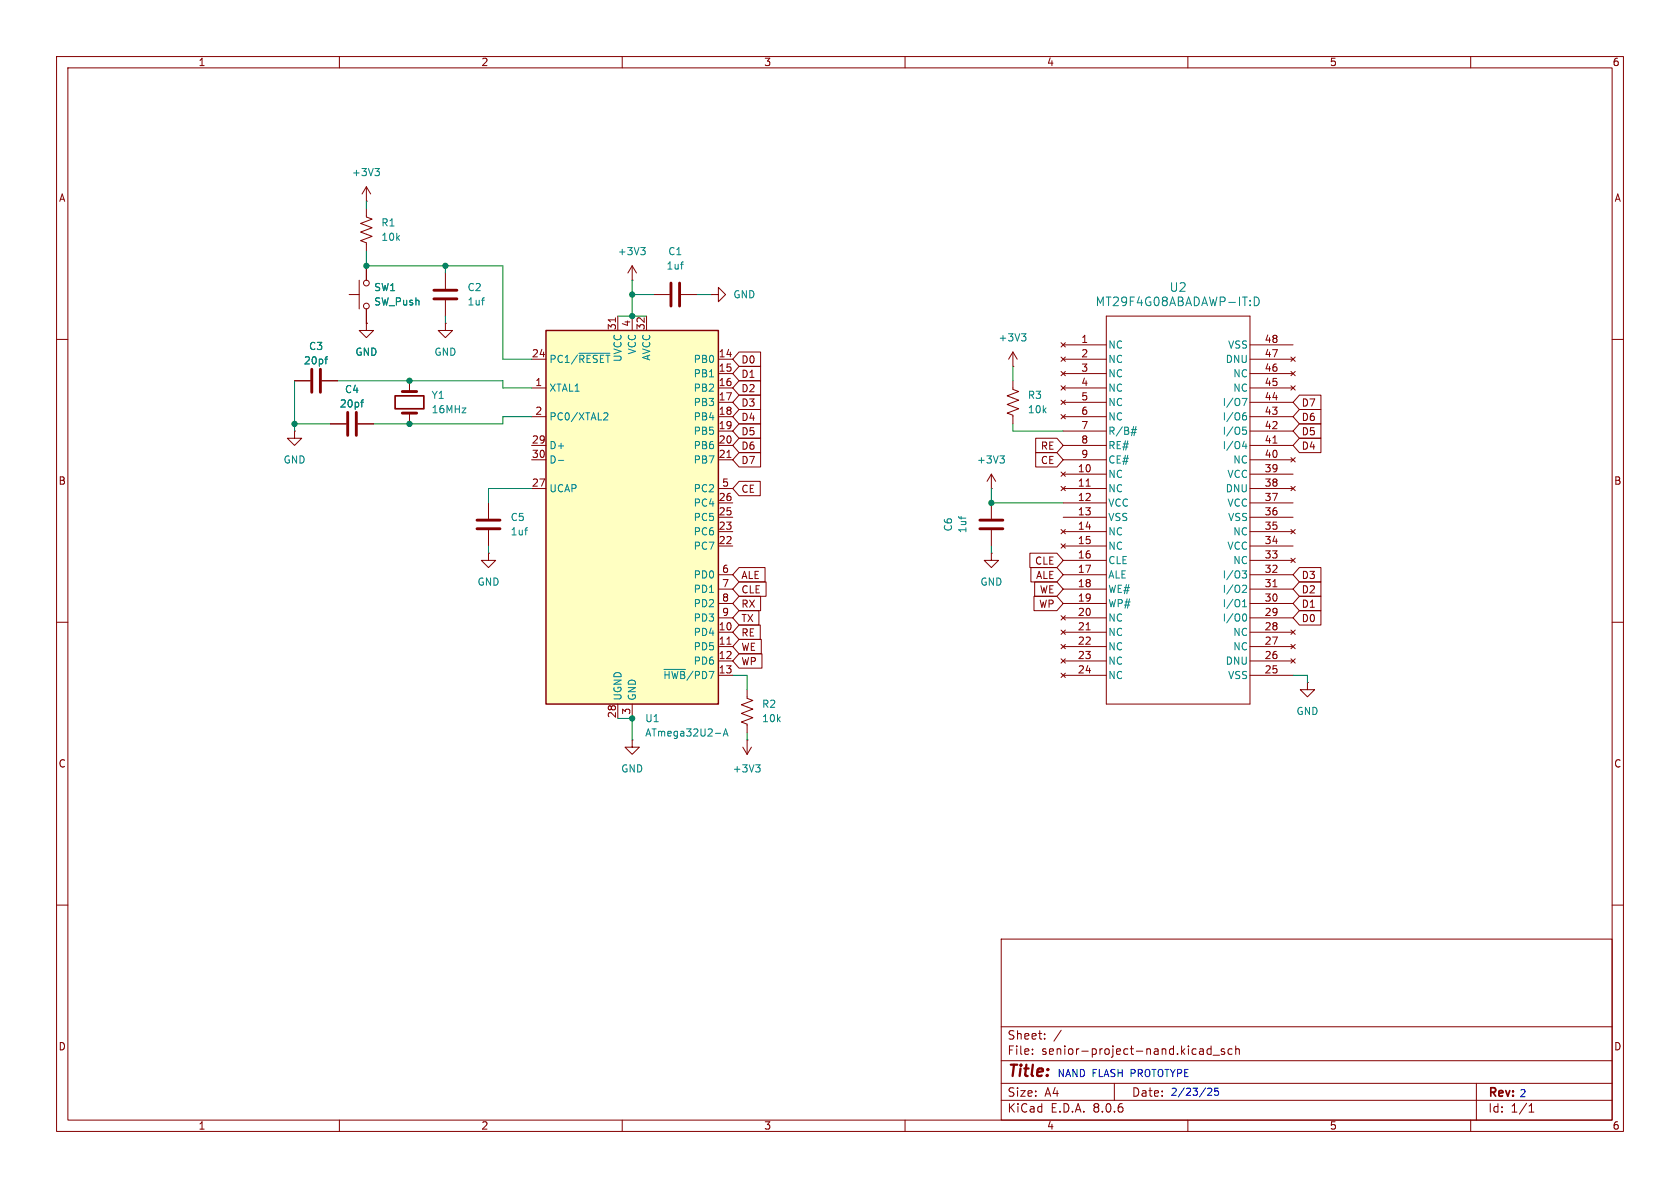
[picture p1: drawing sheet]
<svg xmlns="http://www.w3.org/2000/svg" width="297mm" height="210mm" viewBox="0 0 297 210" stroke-linecap="round" stroke-linejoin="round" font-family="sans-serif">
<g fill="none" stroke="#840000" stroke-width=".18">
<path d="M10 10h277v190h-277zM12 12h273v186h-273zM60 10v2M110 10v2M160 10v2M210 10v2M260 10v2M10 60h2M195.6 55.9h25.4v68.6h-25.4zM285 60h2M52.1 76.2v1.3h1.2l-1.2 1.2-1.3-1.2h1.3M52.1 76.2h.1"/>
<path d="M52.1 67.3h2.8M56.9 67.3h2.8M179.1 67.3v1.5l1 .4-2 .8 2 .7-2 .8 2 .8-2 .7 1 .4v1.5M179.1 64.8h.1M179.1 62.2v2.6M179.1 62.2l-.8 1.3M179.1 62.2l.7 1.3M187.6 60.6l.7 .7M187.6 63.1l.7 .8M187.6 65.7l.7 .7M187.6 68.2l.7 .8M187.6 70.7l.7 .8"/>
<path d="M187.6 73.3l.7 .7M188 61h7.6M188 63.5h7.6M188 66h7.6M188 68.6h7.6M188 78.7h7.6M188 76.2h7.6M188 73.7h7.6M188 71.1h7.6M188.3 60.6l-.7 .7M188.3 63.1l-.7 .8M188.3 65.7l-.7 .7"/>
<path d="M188.3 68.2l-.7 .8M188.3 70.7l-.7 .8M188.3 73.3l-.7 .7M221 61h7.6M221 63.5h7.6M221 66h7.6M221 68.6h7.6M221 78.7h7.6M221 76.2h7.6M221 73.7h7.6M221 71.1h7.6M225 78.3h.8"/>
<path d="M228.2 68.2l.8 .8M228.2 65.7l.8 .7M228.2 63.1l.8 .8M229 68.2l-.8 .8M229 65.7l-.8 .7M229 63.1l-.8 .8M187.6 83.4l.7 .8M187.6 86l.7 .7M187.6 93.6l.7 .8M187.6 96.1l.7 .8M188 83.8h7.6M188 86.4h7.6"/>
<path d="M188 88.9h7.6M188 91.4h7.6M188 94h7.6M188 96.5h7.6M188 99.1h7.6M188 81.3h7.6M188.3 83.4l-.7 .8M188.3 86l-.7 .7M188.3 93.6l-.7 .8M188.3 96.1l-.7 .8M192 85.9h.7M221 83.8h7.6"/>
<path d="M221 86.4h7.6M221 88.9h7.6M221 91.4h7.6M221 94h7.6M221 96.5h7.6M221 99.1h7.6M221 81.3h7.6M228.2 98.7l.8 .7M228.2 93.6l.8 .8M228.2 86l.8 .7M228.2 80.9l.8 .8M229 98.7l-.8 .7"/>
<path d="M229 93.6l-.8 .8M229 86l-.8 .7M229 80.9l-.8 .8M10 110h2M187.6 108.8l.7 .8M187.6 111.4l.7 .7M187.6 113.9l.7 .8M187.6 116.5l.7 .7M187.6 119l.7 .8M188 101.6h7.6M188 104.1h7.6M188 106.7h7.6"/>
<path d="M188 109.2h7.6M188 111.8h7.6M188 114.3h7.6M188 116.8h7.6M188 119.4h7.6M188.3 108.8l-.7 .8M188.3 111.4l-.7 .7M188.3 113.9l-.7 .8M188.3 116.5l-.7 .7M188.3 119l-.7 .8M192 111.3h.7M221 101.6h7.6"/>
<path d="M221 104.1h7.6M221 106.7h7.6M221 109.2h7.6M221 111.8h7.6M221 114.3h7.6M221 116.8h7.6M221 119.4h7.6M225 103.7h.8M228.2 116.5l.8 .7M228.2 113.9l.8 .8M228.2 111.4l.8 .7M229 116.5l-.8 .7"/>
<path d="M229 113.9l-.8 .8M229 111.4l-.8 .7M285 110h2M111.8 130.8v1.3h1.2l-1.2 1.3-1.3-1.3h1.3M111.8 130.8h.1M231.1 120.7v1.2h1.3l-1.3 1.3-1.2-1.3h1.2M231.1 120.7h.1M10 160h2M285 160h2M177 166h108v32h-108zM60 198v2M110 198v2"/>
<path d="M160 198v2M177 194.5h108M177 191.5h108M177 187.5h108M177 181.5h108M182.5 186.3v.1M182.5 185.5v.1M184.7 183.6v.1M184.7 182.8v.1M187.6 182.1l-1.3 2M197 191.5v3M210 198v2"/>
<path d="M212.5 185.4l.2 .2v.8M212.7 186.3l-.5 .1M212.7 185.8h-.5M214.1 185.5l-.4-.1-.3 .3v.4l.1 .2h.6M214.1 184.9v1.5M214.5 186.5h1.1M216.5 185.5l-.4-.1-.2 .2 .1 .2 .5 .2v.3h-.6M217.8 185.5l-.4-.1-.3 .3v.4l.1 .2h.6M218.5 185.5l.2-.1 .3 .1 .1 .9M218.5 184.9v1.5M260 198v2M261 191.5v6.5"/>
<path d="M270.3 196.6h.9M270.3 195.5l.4-.4v1.5"/>
</g>
<g fill="none" stroke="#008484" stroke-width=".18">
<path d="M180.6 59h.8l-.5 .5M181.1 59.5l.3 .2v.3l-.3 .3M221.7 52.5a.77 .77 0 0 1 .9 .8 .77 .77 0 0 1-.9 .7zM57.4 63.5h.5M57.9 63.1h-.2M199.9 76.5h.9M200 75.9h1M200.4 75.4l-.4 1.6M200.8 75.4l-.3 1.6M219.6 70.4h.8l-.5 1.3M219.7 75.5h.6M219.8 76h.3l.3 .2-.1 .5-.5 .1"/>
<path d="M219.9 73.5h.4l.1 .2-.1 .4-.4 .1M220 78l-.3 .9h.7M220.3 78.5v.8M220.3 73h-.4M219.6 100.9h.8l-.4 .5 .3 .1 .1 .4-.3 .3h-.3M219.7 107.3h.7M219.7 106.4l.3-.4v1.3M219.8 108.6l.2-.1a.68 .68 0 0 1 .4 .7 .68 .68 0 0 1-.4 .6l-.2-.1M219.8 103.4l.5 .1 .1 .3-.8 .9h.8"/>
</g>
<path d="M55.1 65.3v4M56.6 65.3v4" fill="none" stroke="#840000" stroke-width=".51"/>
<path d="M96.5 58.4h30.5v66.1h-30.5z" fill="#ffffc2"/>
<path d="M96.5 58.4h30.5v66.1h-30.5z" fill="none" stroke="#840000" stroke-width=".25"/>
<g fill="none" stroke="#840000" stroke-width=".18">
<path d="M64.8 36.8v1.6l1 .3-2 .8 2 .8-2 .7 2 .8-2 .7 1 .4v1.6M64.8 35.6h.1M64.8 33v2.6M64.8 33l-.8 1.3M64.8 33l.7 1.3M61.7 52.1h1.8M63.5 49.5v5.1M64.8 57.2v1.2h1.2l-1.2 1.3-1.3-1.3h1.3M64.8 57.2h.1M64.8 47v2.5M64.8 54.6v2.6M78.7 57.2v1.2h1.3l-1.3 1.3-1.2-1.3h1.2"/>
<path d="M78.7 57.2h.1M78.7 48.3v2.8M78.7 53.1v2.8M108.8 56.2v.7M109.2 55.9v2.5M111.8 49.5h.1M111.8 47v2.5M111.8 55.9v2.5M111.8 47l-.8 1.3M111.8 47l.7 1.3M114.3 55.9v2.5M115.6 52.1h2.8"/>
<path d="M120.4 52.1h2.8M125.7 52.1h1.3v-1.3l1.3 1.3-1.3 1.2v-1.2M125.7 52.1h.1M52.1 67.3h2.8M56.9 67.3h2.8M58.4 74.9h2.8M63.2 74.9h2.8M72.4 67.3v1.9M72.4 73v1.9M94 68.6h2.5M94 63.5h2.5M94 73.7h2.5"/>
<path d="M94 78.7h2.5M127 68.6h2.5M127 63.5h2.5M127 66h2.5M127 71.1h2.5M127 73.7h2.5M127 76.2h2.5M127 78.7h2.5M130.7 69.8h3.8v2.6h-3.8l-1.2-1.3zM130.7 77.5h3.8v2.5h-3.8l-1.2-1.3zM130.7 74.9h3.8v2.6h-3.8l-1.2-1.3zM130.7 72.4h3.8v2.5h-3.8l-1.2-1.2z"/>
<path d="M130.7 67.3h3.8v2.6h-3.8l-1.2-1.3zM130.7 64.8h3.8v2.5h-3.8l-1.2-1.3zM130.7 62.2h3.8v2.6h-3.8l-1.2-1.3zM183.1 77.5h3.7l1.2 1.2-1.2 1.3h-3.7zM229.7 77.5h3.8v2.5h-3.8l-1.1-1.3zM229.7 74.9h3.8v2.6h-3.8l-1.1-1.3zM229.7 72.4h3.8v2.5h-3.8l-1.1-1.2zM229.7 69.8h3.8v2.6h-3.8l-1.1-1.3zM86.4 97.8v1.3h1.2l-1.2 1.2-1.3-1.2h1.3M86.4 97.8h.1M86.4 88.9v2.8M86.4 93.7v2.8"/>
<path d="M94 81.3h2.5M94 86.4h2.5M127 81.3h2.5M127 96.5h2.5M127 94h2.5M127 91.4h2.5M127 88.9h2.5M127 86.4h2.5M128.5 80.9h.7M130.7 80h3.8v2.6h-3.8l-1.2-1.3zM130.7 85.1h3.7v2.5h-3.7l-1.2-1.2zM175.3 86.4h.1"/>
<path d="M175.3 97.8v1.3h1.2l-1.2 1.2-1.3-1.2h1.3M175.3 97.8h.1M175.3 83.8l-.8 1.3M175.3 83.8v2.6M175.3 88.9v2.8M175.3 93.7v2.8M175.3 83.8l.7 1.3M182.1 97.8h4.7l1.2 1.3-1.2 1.2h-4.7zM183.1 80h3.7l1.2 1.3-1.2 1.3h-3.7zM127 111.8h2.5M127 114.3h2.5M127 116.8h2.5"/>
<path d="M127 119.4h2.5M127 101.6h2.5M127 104.1h2.5M127 106.7h2.5M127 109.2h2.5M128.5 113.9h.7M130.7 100.3h4.6v2.6h-4.6l-1.2-1.3zM130.7 110.5h3.7v2.5h-3.7l-1.2-1.2zM130.7 102.9h4.7v2.5h-4.7l-1.2-1.3zM130.7 105.4h3.8v2.6h-3.8l-1.2-1.3zM130.7 115.6h4v2.5h-4l-1.2-1.3zM130.7 107.9h3.5v2.6h-3.5l-1.2-1.3z"/>
<path d="M130.7 113h3.9v2.6h-3.9l-1.2-1.3zM182.2 100.3h4.6l1.2 1.3-1.2 1.3h-4.6zM182.8 105.4h4l1.2 1.3-1.2 1.3h-4zM182.9 102.9h3.9l1.2 1.2-1.2 1.3h-3.9zM229.7 100.3h3.8v2.6h-3.8l-1.1-1.3zM229.7 102.9h3.8v2.5h-3.8l-1.1-1.3zM229.7 107.9h3.8v2.6h-3.8l-1.1-1.3zM229.7 105.4h3.8v2.6h-3.8l-1.1-1.3zM109.2 124.5v2.5M111.8 124.5v2.5M131.3 132.1l.8 1.3M132.1 121.9v1.5l1 .4-2 .8 2 .7-2 .8 2 .8-2 .7 1 .4v1.5"/>
<path d="M132.1 130.8h.1M132.1 130.8v2.6M132.8 132.1l-.7 1.3"/>
<circle cx="64.8" cy="54.1" r=".51"/>
<circle cx="64.8" cy="50" r=".51"/>
</g>
<g fill="none" stroke="#008484" stroke-width=".18">
<path d="M66.3 29.8h.8l-.5 .5M66.8 30.3l.3 .2v.3l-.3 .3M85.1 53.1h.5M85.5 52.6h.1M113.3 43.8h.8l-.5 .4M113.8 44.2l.3 .3v.3l-.3 .2M120.3 46.7h.5M120.7 46.3h.1M57.4 63.5h.5M57.9 63.1h-.2M63.8 71.1h.5M64.3 70.7h-.3"/>
<path d="M102.3 62.5h5.5M106.8 73h.4l.3 .3-.8 .9h.8M92.8 93.7h.4M93.1 93.3h.1M98.7 81.4h1M169.5 91.3v.1M169.9 91.3v.5M176.8 80.6h.8l-.5 .5M177.3 81.1l.3 .2v.3l-.3 .3M117.4 118.3h3.8M126.5 129.6h.9M127.9 130.1l.4-1.3 .4 1.3"/>
<path d="M128 129.8h.6M133.6 135.2h.8l-.4 .5M134.1 135.7l.3 .2v.3l-.3 .3"/>
</g>
<path d="M76.7 51.3h4.1M76.7 52.8h4.1M118.6 50v4.1M120.1 50v4.1M61.5 72.9v4.1M63 72.9v4.1M71.1 69.2h2.6M71.1 73h2.6M84.3 91.9h4.1M84.3 93.5h4.1M173.2 91.9h4.1M173.2 93.5h4.1" fill="none" stroke="#840000" stroke-width=".51"/>
<path d="M69.8 70h5.1v2.3h-5.1z" fill="none" stroke="#840000" stroke-width=".3"/>
<path d="M213.5 192.5l.5-.1 .2 .3-.8 .9h.8M215.4 192.4h-.6l-.1 .6 .2-.2 .4 .1 .1 .2v.4l-.2 .1-.5-.1" fill="none" stroke="#0000c2" stroke-width=".18"/>
<g fill="none" stroke="#008400" stroke-width=".18">
<path d="M64.8 35.6v1.2M64.8 44.5v2.5h24.1v16.5h5.1M78.7 47v1.3M78.7 55.9v1.3M109.2 55.9h5.1M111.8 52.1h3.8M111.8 49.5v6.4M123.2 52.1h2.5M52.1 74.9h6.3M52.1 67.3v8.9M59.7 67.3h29.2v1.3h5.1M94 73.7h-5.1v1.2h-22.9"/>
<path d="M179.1 74.9v1.3h8.9M179.1 64.8v2.5M86.4 96.5v1.3M94 86.4h-7.6v2.5M175.3 86.4v2.5h12.7M175.3 96.5v1.3M129.5 119.4h2.6v2.5M228.6 119.4h2.5v1.3M109.2 127h2.6v3.8M132.1 129.5v1.3"/>
</g>
<g fill="#008400" stroke="#008400" stroke-width=".18">
<circle cx="52.1" cy="74.9" r=".46"/>
<circle cx="72.4" cy="74.9" r=".46"/>
<circle cx="64.8" cy="47" r=".46"/>
<circle cx="78.7" cy="47" r=".46"/>
<circle cx="72.4" cy="67.3" r=".46"/>
<circle cx="111.8" cy="55.9" r=".46"/>
<circle cx="175.3" cy="88.9" r=".46"/>
<circle cx="111.8" cy="127" r=".46"/>
<circle cx="111.8" cy="52.1" r=".46"/>
</g>
<text font-size="2.8" fill="#840000" x="178" y="190.9">Title:</text>
<g font-size="2.1" fill="#008484">
<text x="206.7" y="51.8">U2</text>
<text x="193.6" y="54.3">MT29F4G08ABADAWP-IT:D</text>
</g>
<g font-size="2.1" fill="#840000">
<text x="178" y="184">Sheet:</text>
<text x="178" y="186.7">File:</text>
<text x="184.1" y="186.7">senior-project-nand.kicad_sch</text>
<text x="178" y="196.9">KiCad</text>
<text x="178" y="194.1">Size:</text>
<text x="184.7" y="194.1">A4</text>
<text x="185.7" y="196.9">E.D.A.</text>
<text x="193.3" y="196.9">8.0.6</text>
<text x="200" y="194.1">Date:</text>
<text x="263" y="194.3">Rev:</text>
<text x="263" y="196.9">Id:</text>
<text x="267.1" y="196.9">1/1</text>
</g>
<g font-size="1.8" fill="#840000">
<text x="35" y="11.9">1</text>
<text x="85" y="11.9">2</text>
<text x="135" y="11.9">3</text>
<text x="185" y="11.9">4</text>
<text x="235" y="11.9">5</text>
<text x="285" y="11.9">6</text>
<text x="10.3" y="35.9">A</text>
<text x="285.3" y="35.9">A</text>
<text x="109" y="58.5" transform="rotate(-90 109 58.5)">31</text>
<text x="111.5" y="57.9" transform="rotate(-90 111.5 57.9)">4</text>
<text x="114" y="58.5" transform="rotate(-90 114 58.5)">32</text>
<text x="93.9" y="63.2">24</text>
<text x="127" y="63.2">14</text>
<text x="127" y="65.8">15</text>
<text x="131" y="64.5">D0</text>
<text x="191.1" y="60.7">1</text>
<text x="191.1" y="63.2">2</text>
<text x="191.1" y="65.8">3</text>
<text x="223.5" y="65.8">46</text>
<text x="223.5" y="63.2">47</text>
<text x="223.5" y="60.7">48</text>
<text x="94.5" y="68.3">1</text>
<text x="127" y="68.3">16</text>
<text x="127" y="70.9">17</text>
<text x="131" y="69.5">D2</text>
<text x="131" y="67">D1</text>
<text x="191.1" y="68.3">4</text>
<text x="191.1" y="70.9">5</text>
<text x="223.5" y="70.9">44</text>
<text x="223.5" y="68.3">45</text>
<text x="94.5" y="73.4">2</text>
<text x="127" y="73.4">18</text>
<text x="127" y="75.9">19</text>
<text x="131" y="72.1">D3</text>
<text x="131" y="77.2">D5</text>
<text x="131" y="74.6">D4</text>
<text x="191.1" y="73.4">6</text>
<text x="191.1" y="75.9">7</text>
<text x="223.5" y="75.9">42</text>
<text x="223.5" y="73.4">43</text>
<text x="230" y="77.2">D5</text>
<text x="230" y="74.6">D6</text>
<text x="230" y="72.1">D7</text>
<text x="93.9" y="78.5">29</text>
<text x="93.9" y="81">30</text>
<text x="127" y="78.5">20</text>
<text x="127" y="81">21</text>
<text x="131" y="82.2">D7</text>
<text x="131" y="79.7">D6</text>
<text x="183.9" y="82.2">CE</text>
<text x="183.9" y="79.7">RE</text>
<text x="190.5" y="83.6">10</text>
<text x="191.1" y="78.5">8</text>
<text x="191.1" y="81">9</text>
<text x="223.5" y="83.6">39</text>
<text x="223.5" y="81">40</text>
<text x="223.5" y="78.5">41</text>
<text x="230" y="79.7">D4</text>
<text x="10.3" y="85.9">B</text>
<text x="93.9" y="86.1">27</text>
<text x="127" y="88.6">26</text>
<text x="127.6" y="86.1">5</text>
<text x="131" y="87.3">CE</text>
<text x="190.5" y="86.1">11</text>
<text x="190.5" y="88.6">12</text>
<text x="223.5" y="88.6">37</text>
<text x="223.5" y="86.1">38</text>
<text x="285.3" y="85.9">B</text>
<text x="127" y="93.7">23</text>
<text x="127" y="91.2">25</text>
<text x="190.5" y="91.2">13</text>
<text x="190.5" y="93.7">14</text>
<text x="223.5" y="93.7">35</text>
<text x="223.5" y="91.2">36</text>
<text x="127" y="96.3">22</text>
<text x="127.6" y="101.3">6</text>
<text x="182.9" y="100">CLE</text>
<text x="190.5" y="96.3">15</text>
<text x="190.5" y="98.8">16</text>
<text x="190.5" y="101.3">17</text>
<text x="223.5" y="101.3">32</text>
<text x="223.5" y="98.8">33</text>
<text x="223.5" y="96.3">34</text>
<text x="127.6" y="103.9">7</text>
<text x="127.6" y="106.4">8</text>
<text x="131" y="102.6">ALE</text>
<text x="131" y="105.1">CLE</text>
<text x="131" y="107.6">RX</text>
<text x="183.1" y="102.6">ALE</text>
<text x="183.6" y="107.6">WP</text>
<text x="183.7" y="105.1">WE</text>
<text x="190.5" y="103.9">18</text>
<text x="190.5" y="106.4">19</text>
<text x="223.5" y="106.4">30</text>
<text x="223.5" y="103.9">31</text>
<text x="230" y="102.6">D3</text>
<text x="230" y="105.1">D2</text>
<text x="230" y="107.6">D1</text>
<text x="127" y="111.5">10</text>
<text x="127.6" y="109">9</text>
<text x="131" y="112.7">RE</text>
<text x="131" y="110.2">TX</text>
<text x="190.5" y="109">20</text>
<text x="190.5" y="111.5">21</text>
<text x="223.5" y="111.5">28</text>
<text x="223.5" y="109">29</text>
<text x="230" y="110.2">D0</text>
<text x="127" y="114">11</text>
<text x="127" y="116.6">12</text>
<text x="127" y="119.1">13</text>
<text x="131" y="117.8">WP</text>
<text x="131" y="115.3">WE</text>
<text x="190.5" y="114">22</text>
<text x="190.5" y="116.6">23</text>
<text x="190.5" y="119.1">24</text>
<text x="223.5" y="119.1">25</text>
<text x="223.5" y="116.6">26</text>
<text x="223.5" y="114">27</text>
<text x="109" y="127" transform="rotate(-90 109 127)">28</text>
<text x="111.5" y="126.4" transform="rotate(-90 111.5 126.4)">3</text>
<text x="10.3" y="135.9">C</text>
<text x="285.3" y="135.9">C</text>
<text x="10.3" y="185.9">D</text>
<text x="285.3" y="185.9">D</text>
<text x="35" y="199.9">1</text>
<text x="85" y="199.9">2</text>
<text x="135" y="199.9">3</text>
<text x="185" y="199.9">4</text>
<text x="235" y="199.9">5</text>
<text x="285" y="199.9">6</text>
</g>
<g font-size="1.8" fill="#008484">
<text x="62.1" y="31.3">+3V3</text>
<text x="67.3" y="40.2">R1</text>
<text x="67.3" y="42.8">10k</text>
<text x="109.1" y="45.3">+3V3</text>
<text x="117.7" y="47.9">1uf</text>
<text x="118" y="45.3">C1</text>
<text x="66" y="51.7">SW1</text>
<text x="82.6" y="51.7">C2</text>
<text x="129.5" y="52.9">GND</text>
<text x="66" y="54.2">SW_Push</text>
<text x="82.6" y="54.2">1uf</text>
<text x="53.6" y="64.6">20pf</text>
<text x="54.5" y="62.1">C3</text>
<text x="62.7" y="63.1">GND</text>
<text x="76.7" y="63.1">GND</text>
<text x="97" y="64.4">PC1/~{RESET}</text>
<text x="110.1" y="64.1" transform="rotate(-90 110.1 64.1)">UVCC</text>
<text x="112.6" y="62.8" transform="rotate(-90 112.6 62.8)">VCC</text>
<text x="115.2" y="63.8" transform="rotate(-90 115.2 63.8)">AVCC</text>
<text x="122.5" y="64.4">PB0</text>
<text x="176.4" y="60.6">+3V3</text>
<text x="195.8" y="61.8">NC</text>
<text x="195.8" y="64.4">NC</text>
<text x="216.6" y="64.4">DNU</text>
<text x="217" y="61.8">VSS</text>
<text x="60.9" y="69.7">C4</text>
<text x="76.2" y="70.7">Y1</text>
<text x="97" y="69.4">XTAL1</text>
<text x="122.5" y="66.9">PB1</text>
<text x="122.5" y="69.4">PB2</text>
<text x="122.5" y="72">PB3</text>
<text x="181.6" y="70.7">R3</text>
<text x="195.8" y="66.9">NC</text>
<text x="195.8" y="69.4">NC</text>
<text x="195.8" y="72">NC</text>
<text x="216" y="72">I/O7</text>
<text x="217.9" y="69.4">NC</text>
<text x="217.9" y="66.9">NC</text>
<text x="60" y="72.2">20pf</text>
<text x="76.2" y="73.3">16MHz</text>
<text x="97" y="74.5">PC0/XTAL2</text>
<text x="122.5" y="74.5">PB4</text>
<text x="122.5" y="77.1">PB5</text>
<text x="181.6" y="73.3">10k</text>
<text x="195.8" y="74.5">NC</text>
<text x="195.8" y="77.1">R/B#</text>
<text x="216" y="77.1">I/O5</text>
<text x="216" y="74.5">I/O6</text>
<text x="50" y="82.1">GND</text>
<text x="97" y="79.6">D+</text>
<text x="97" y="82.1">D-</text>
<text x="122.5" y="79.6">PB6</text>
<text x="122.5" y="82.1">PB7</text>
<text x="172.6" y="82.1">+3V3</text>
<text x="195.8" y="79.6">RE#</text>
<text x="195.8" y="82.1">CE#</text>
<text x="216" y="79.6">I/O4</text>
<text x="217.9" y="82.1">NC</text>
<text x="97" y="87.2">UCAP</text>
<text x="122.5" y="89.8">PC4</text>
<text x="122.5" y="87.2">PC2</text>
<text x="195.8" y="84.7">NC</text>
<text x="195.8" y="87.2">NC</text>
<text x="195.8" y="89.8">VCC</text>
<text x="216.6" y="87.2">DNU</text>
<text x="216.9" y="89.8">VCC</text>
<text x="216.9" y="84.7">VCC</text>
<text x="90.2" y="92.3">C5</text>
<text x="90.2" y="94.8">1uf</text>
<text x="122.5" y="94.8">PC6</text>
<text x="122.5" y="92.3">PC5</text>
<text x="168.5" y="94.1" transform="rotate(-90 168.5 94.1)">C6</text>
<text x="171" y="94.4" transform="rotate(-90 171 94.4)">1uf</text>
<text x="195.8" y="92.3">VSS</text>
<text x="195.8" y="94.8">NC</text>
<text x="217" y="92.3">VSS</text>
<text x="217.9" y="94.8">NC</text>
<text x="122.5" y="97.4">PC7</text>
<text x="195.8" y="97.4">NC</text>
<text x="195.8" y="99.9">CLE</text>
<text x="216.9" y="97.4">VCC</text>
<text x="217.9" y="99.9">NC</text>
<text x="84.3" y="103.7">GND</text>
<text x="122.5" y="102.5">PD0</text>
<text x="122.5" y="105">PD1</text>
<text x="122.5" y="107.5">PD2</text>
<text x="173.2" y="103.7">GND</text>
<text x="195.8" y="102.5">ALE</text>
<text x="195.8" y="105">WE#</text>
<text x="195.8" y="107.5">WP#</text>
<text x="216" y="107.5">I/O1</text>
<text x="216" y="105">I/O2</text>
<text x="216" y="102.5">I/O3</text>
<text x="122.5" y="112.6">PD4</text>
<text x="122.5" y="110.1">PD3</text>
<text x="195.8" y="110.1">NC</text>
<text x="195.8" y="112.6">NC</text>
<text x="216" y="110.1">I/O0</text>
<text x="217.9" y="112.6">NC</text>
<text x="122.5" y="115.2">PD5</text>
<text x="122.5" y="117.7">PD6</text>
<text x="195.8" y="115.2">NC</text>
<text x="195.8" y="117.7">NC</text>
<text x="216.6" y="117.7">DNU</text>
<text x="217.9" y="115.2">NC</text>
<text x="110.1" y="124" transform="rotate(-90 110.1 124)">UGND</text>
<text x="112.6" y="124" transform="rotate(-90 112.6 124)">GND</text>
<text x="117.2" y="120.2">~{HWB}/PD7</text>
<text x="134.6" y="125.3">R2</text>
<text x="195.8" y="120.2">NC</text>
<text x="217" y="120.2">VSS</text>
<text x="114" y="127.9">U1</text>
<text x="114" y="130.4">ATmega32U2-A</text>
<text x="134.6" y="127.9">10k</text>
<text x="229.1" y="126.6">GND</text>
<text x="109.7" y="136.8">GND</text>
<text x="129.4" y="136.8">+3V3</text>
</g>
<g font-size="1.8" fill="#0000c2">
<text x="186.9" y="190.6">NAND FLASH PROTOTYPE</text>
<text x="206.9" y="193.9">2/23/25</text>
<text x="268.5" y="194.2">2</text>
</g>
</svg>
